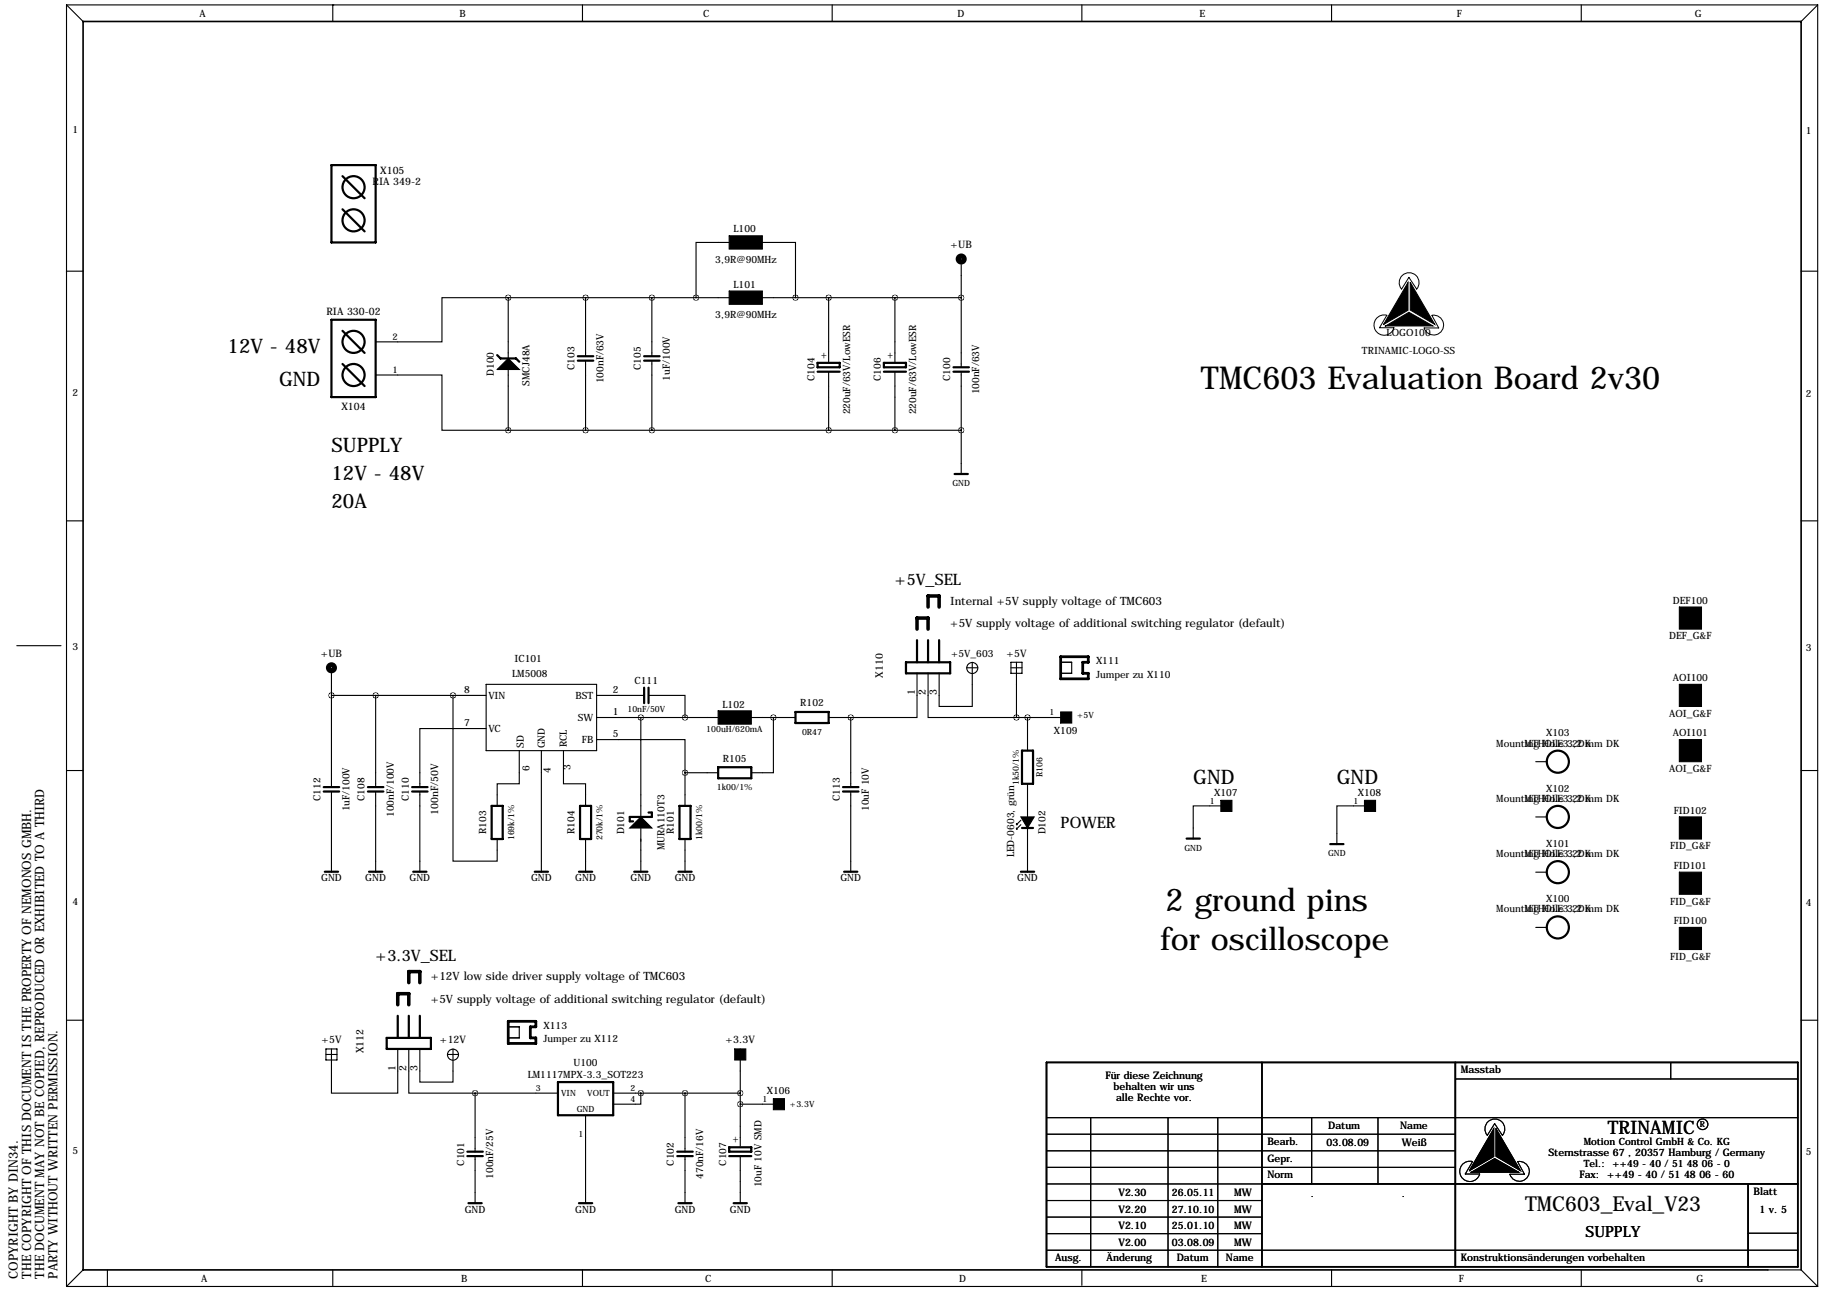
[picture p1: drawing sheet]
<svg xmlns="http://www.w3.org/2000/svg" width="419mm" height="297mm" viewBox="0 0 419 297" stroke-linecap="round" stroke-linejoin="round" font-family="sans-serif">
<g fill="none" stroke="#000" stroke-width=".25">
<path d="M15.3 1.1h402.6M15.3 1.1v294.7M15.3 1.1l3.8 3.8M76.5 1.1v3.8M133.9 1.1v3.8M191.3 1.1v3.8M248.7 1.1v3.8M306.1 1.1v3.8M363.5 1.1v3.8M417.9 1.1l-3.8 3.8M417.9 1.1v294.7M78.7 38h5.1"/>
<path d="M167.6 55.7h-7.6v12.7M175.3 55.7h7.6v12.7M15.3 62.3h3.8M116.8 68.4h-15.2v10.2h-15.2M116.8 68.4v14.3M116.8 68.4h50.8M134.6 68.4v13.5M149.9 68.4v13.5M175.3 68.4h45.7M190.5 68.4v14.8M205.7 68.4v14.8M221 60.8v23.6"/>
<path d="M414.1 62.3h3.8M86.4 86.2h15.2v12.7h15.2M116.8 84.7v14.2M116.8 98.9h104.2M134.6 82.9v16M149.9 82.9v16M190.5 85.5v13.4M205.7 85.5v13.4M221 85.5v23.6M15.3 119.7h3.8M414.1 119.7h3.8M3.9 148.4h10.1"/>
<path d="M76.2 159.9h35.6M76.2 154.8v26.2M86.4 159.9v21.1M104.1 159.9v38.1h10.2v-5.1M111.8 157.3h25.4v15.3h-25.4zM137.2 159.9h10.9M149.1 159.9h8.4v5.1M210.8 154.8v10.2h-15.2M213.4 154.8v10.2h20.3M222.2 153.5h2.6M223.5 152.3v10.1h-7.6v-7.6M232.4 152.3h2.5v2.5h-2.5z"/>
<path d="M232.4 153.5h2.5M233.7 152.3v12.7M243.8 152.3h2.6v2.5h-2.6M388.6 159.9h2.6M388.6 142.1h2.6M15.3 177.2h3.8M111.8 167.5h-15.3v13.5M119.4 172.6v7.6h-5.1v5.1M124.5 172.6v27.9M129.5 172.6v7.6h5.1v5.1M137.2 170h20.3v7.7M137.2 165h27.9"/>
<path d="M147.3 165v35.5M157.5 177.7v7.6M157.5 177.7h7.6M172.7 165h10.2M177.8 165v12.7h-5.1M190.5 165h5.1M195.6 165v16M233.7 165h10.1M236.2 165v7.6M353.1 175.1h2.5M388.6 172.6h2.6M414.1 177.2h3.8"/>
<path d="M76.2 182v18.5M86.4 182v18.5M96.5 182v18.5M134.6 192.9v7.6M157.5 192.9v7.6M195.6 182v18.5M233.7 189.3v.3M233.7 190.4v.2M233.7 189.6h.2M233.7 190.6h.2M234.7 189.6l-1 1M234.7 188.6l-1 1"/>
<path d="M236.2 180.2v7.6M236.2 190.4v10.1M280.7 185.3h-6.4v7.6M313.7 185.3h-6.4v8.9M353.1 187.8h2.5M388.6 190.4h2.6M353.1 213.2h2.5M353.1 200.5h2.5M388.6 215.8h2.6M388.6 203.1h2.6M15.3 234.6h3.8M116.8 236.1h2.6v2.5h-2.6"/>
<path d="M414.1 234.6h3.8M74.9 241.2h2.6v2.5h-2.6zM74.9 242.4h2.6M76.2 241.2v10.1h15.2v-10.1M94 241.2v10.1h15.2M96.5 241.2v7.6h7.6v-7.6M102.9 242.4h2.5M109.2 251.3h19.1M109.2 251.3v13.5M134.6 256.4v20.3M141 251.3h29.2M147.3 251.3v2.6h-6.3"/>
<path d="M157.5 251.3v13.5M170.2 253.9h7.6M170.2 241.2v22.3M240.6 257h172.7M250.7 257v34.2M268.5 257v34.2M280 257v34.2M301.5 257v15.2M316.8 257v15.2M334.6 248.1h78.7M384.1 244.3v3.8M109.2 265.8v10.9"/>
<path d="M157.5 265.8v10.9M170.2 265.8v10.9M240.6 260.8h94M240.6 264.6h94M240.6 268.4h94M240.6 272.2h49.5M240.6 276h49.5M240.6 279.8h49.5M15.3 295.8h402.6M19.1 292l-3.8 3.8M24.7 292v3.8M76.5 292v3.8"/>
<path d="M133.9 292v3.8M191.3 292v3.8M240.6 283.6h49.5M240.6 287.4h172.7M248.7 292v3.5M306.1 292v3.8M363.5 292v3.8M401.9 283.5h11.4M406.4 292h7.7l3.8 3.8"/>
<circle cx="223.5" cy="153.6" r="1.27"/>
<circle cx="104.1" cy="242.5" r="1.27"/>
<circle cx="391.4" cy="258.5" r="1.22"/>
</g>
<path d="M240.6 244.3h172.7v46.9h-172.7zM290.1 244.3v46.9M334.6 244.3v46.9M290.1 272.2h123.2M401.9 272.2v19M406.5 292h-387.4v-287.1h395v287.1" fill="none" stroke="#000" stroke-width=".38"/>
<path d="M213.4 139.6v-2.6h2.5v2.6M210.8 144.6v-2.5h2.6v2.5M91.4 231v-2.5h2.6v2.5M94 225.9v-2.5h2.5v2.5" fill="none" stroke="#000" stroke-width=".81"/>
<g fill="none" stroke="#000" stroke-width=".51">
<path d="M76.2 38h10.2v17.7h-10.2zM78.7 40.5l5.1 5.1M78.7 48.1l5.1 5.1M76.2 73.5h10.2v17.8h-10.2zM78.7 76.1l5.1 5M78.7 83.7l5.1 5.1M114.3 81.6l.8 .8h3.5l.8 .8M132.8 82.9h3.6M132.8 81.9h3.6M148.1 82.9h3.5M148.1 81.9h3.5M188 85.5h5"/>
<path d="M188 83.4h5v1h-5zM203.2 85.5h5.1M203.2 83.4h5.1v1h-5.1zM219.2 85.5h3.6M219.2 84.4h3.6M219.5 109h3M148.1 158.1v3.6M149.1 158.1v3.6M208.3 152.3h10.1v2.5h-10.1zM210.8 147.2v5.1M213.4 147.2v5.1M215.9 147.2v5.1"/>
<path d="M165.1 176.4h7.6v2.5h-7.6zM182.9 163.7h7.6v2.5h-7.6zM234.9 172.6h2.6v7.6h-2.6zM74.4 182h3.6M74.4 181h3.6M84.6 182h3.5M84.6 181h3.5M94.7 182h3.6M94.7 181h3.6M113 185.3h2.6v7.6h-2.6zM133.3 185.3h2.6v7.6h-2.6zM149.1 186.8h.8v1h-5.1v1h.7"/>
<path d="M156.2 185.3h2.5v7.6h-2.5zM193.8 182h3.6M193.8 181h3.6M234.9 190.4h2.6M272.8 192.8h3M305.8 194.1h3.1M74.7 200.4h3M84.8 200.4h3.1M95 200.4h3M122.9 200.4h3.1M133.1 200.4h3M145.8 200.4h3"/>
<path d="M156 200.4h3M194.1 200.4h3M234.7 200.4h3M88.9 238.6h10.2v2.6h-10.2zM91.4 233.5v5.1M94 233.5v5.1M96.5 233.5v5.1M128.3 248.8h12.7v7.6h-12.7zM107.4 265.8h3.6M107.4 264.8h3.6M107.7 276.6h3M133.1 276.6h3"/>
<path d="M155.7 265.8h3.6M155.7 264.8h3.6M156 276.6h3M167.6 265.8h5.1M167.6 263.8h5.1v1h-5.1zM168.7 276.6h3"/>
<circle cx="81.3" cy="43" r="2.54"/>
<circle cx="81.3" cy="50.7" r="2.54"/>
<circle cx="81.3" cy="78.6" r="2.54"/>
<circle cx="81.3" cy="86.2" r="2.54"/>
<circle cx="358.1" cy="175.1" r="2.54"/>
<circle cx="358.1" cy="187.8" r="2.54"/>
<circle cx="358.1" cy="213.2" r="2.54"/>
<circle cx="358.1" cy="200.5" r="2.54"/>
</g>
<g fill="#000" stroke="#000" stroke-width=".25">
<path d="M167.6 54.2h7.7v3.1h-7.7zM167.6 66.9h7.7v3.1h-7.7zM114.3 84.9l2.5-2.5 2.6 2.5zM386.1 139.6h5.1v5h-5.1zM386.1 157.3h5.1v5.1h-5.1zM165.1 163.4h7.6v3.1h-7.6zM243.8 163.7h2.6v2.5h-2.6zM386.1 170h5.1v5.1h-5.1zM147.3 187.8l2.6 2.6h-5.1zM234.7 187.8h3l-1.5 2.6zM280.7 184h2.5v2.5h-2.5zM313.7 184h2.5v2.5h-2.5z"/>
<path d="M386.1 187.8h5.1v5.1h-5.1zM386.1 213.2h5.1v5.1h-5.1zM386.1 200.5h5.1v5.1h-5.1zM168.9 241.2h2.5v2.5h-2.5zM177.8 252.6h2.5v2.5h-2.5z"/>
</g>
<path d="M323.7 64.9v6.4l-5.6 3.3zM318.5 74.9l5.4-3.1 5.5 3.1zM324.2 64.9l5.6 9.7-5.6-3.3zM343.9 259.5l5.7 9.6-5.7-3.3zM343.4 259.5v6.4l-5.6 3.2zM338.2 269.5l5.4-3.1 5.5 3.1z" fill="#000" stroke="#000" stroke-width=".23"/>
<path d="M318.8 72.5a2.34 2.34 0 0 0-2.8 1.6 2.34 2.34 0 0 0 1.6 2.9 2.34 2.34 0 0 0 2.9-1.7h-3.4l1.7-2.8M325.7 66.5l-1.8-2.7-1.7 2.7a2.29 2.29 0 0 1 .2-3.2 2.29 2.29 0 0 1 3.1 0 2.29 2.29 0 0 1 .2 3.2M329.2 72.5a2.29 2.29 0 0 1 2.6 1.8 2.29 2.29 0 0 1-1.6 2.7 2.29 2.29 0 0 1-2.8-1.6h3.4zM301.6 275.1h.1M322.5 275.1h.1M338.5 267.1l-1.6 2.8h3.3M338.6 267.1a2.34 2.34 0 0 0-2.9 1.6 2.34 2.34 0 0 0 1.6 2.9 2.34 2.34 0 0 0 2.9-1.7M341.9 261a2.29 2.29 0 0 1 .2-3.1 2.29 2.29 0 0 1 3.1 0 2.29 2.29 0 0 1 .2 3.1M341.9 261l1.7-2.7 1.8 2.7M348.9 267a2.29 2.29 0 0 1 2.6 1.8 2.29 2.29 0 0 1-1.6 2.7 2.29 2.29 0 0 1-2.8-1.5h3.4l-1.6-2.9" fill="none" stroke="#000" stroke-width=".23"/>
<path d="M243.8 151h6.4v1.3h-1.3v2.5h1.3v1.3h-6.4zM116.8 234.8h6.4v1.3h-1.3v2.5h1.3v1.3h-6.4z" fill="none" stroke="#000" stroke-width=".63"/>
<g fill="none" stroke="#000" stroke-width="1">
<circle cx="221" cy="59.5" r=".76"/>
<circle cx="221" cy="59.5" r=".36"/>
<circle cx="76.2" cy="153.5" r=".36"/>
<circle cx="76.2" cy="153.5" r=".76"/>
</g>
<path d="M147.3 251.3a.05 .05 0 0 0 .1 0 .05 .05 0 0 0-.1 0zM157.4 251.3a.05 .05 0 0 0 .1 0 .05 .05 0 0 0-.1 0zM170.1 253.9a.05 .05 0 0 0 .1 0 .05 .05 0 0 0-.1 0zM116.8 68.4a.05 .05 0 0 0 .1 0 .05 .05 0 0 0-.1 0zM134.6 68.4a.05 .05 0 0 0 .1 0 .05 .05 0 0 0-.1 0zM149.8 68.4a.05 .05 0 0 0 .1 0 .05 .05 0 0 0-.1 0zM160 68.4a.05 .05 0 0 0 .1 0 .05 .05 0 0 0-.1 0zM182.8 68.4a.05 .05 0 0 0 .1 0 .05 .05 0 0 0-.1 0zM205.7 68.4a.05 .05 0 0 0 .1 0 .05 .05 0 0 0-.1 0zM220.9 98.9a.05 .05 0 0 0 .1 0 .05 .05 0 0 0-.1 0zM116.8 98.9a.05 .05 0 0 0 .1 0 .05 .05 0 0 0-.1 0zM134.6 98.9a.05 .05 0 0 0 .1 0 .05 .05 0 0 0-.1 0zM149.8 98.9a.05 .05 0 0 0 .1 0 .05 .05 0 0 0-.1 0zM205.7 98.9a.05 .05 0 0 0 .1 0 .05 .05 0 0 0-.1 0zM157.4 165a.05 .05 0 0 0 .1 0 .05 .05 0 0 0-.1 0zM147.3 165a.05 .05 0 0 0 .1 0 .05 .05 0 0 0-.1 0zM104.1 159.9a.05 .05 0 0 0 .1 0 .05 .05 0 0 0-.1 0zM86.3 159.9a.05 .05 0 0 0 .1 0 .05 .05 0 0 0-.1 0zM236.2 165a.05 .05 0 0 0 .1 0 .05 .05 0 0 0-.1 0zM220.9 68.4a.05 .05 0 0 0 .1 0 .05 .05 0 0 0-.1 0zM233.6 165a.05 .05 0 0 0 .1 0 .05 .05 0 0 0-.1 0zM170.1 251.3a.05 .05 0 0 0 .1 0 .05 .05 0 0 0-.1 0zM157.4 177.7a.05 .05 0 0 0 .1 0 .05 .05 0 0 0-.1 0zM195.5 165a.05 .05 0 0 0 .1 0 .05 .05 0 0 0-.1 0zM109.2 251.3a.05 .05 0 0 0 .1 0 .05 .05 0 0 0-.1 0z" fill="#000" stroke="#000" stroke-width="1.3"/>
<g font-size="7.3">
<text x="276.1" y="89.5">TMC603 Evaluation Board 2v30</text>
<text x="268" y="209.4">2 ground pins</text>
<text x="266.7" y="218.3">for oscilloscope</text>
</g>
<text font-size="4.7" x="350.6" y="278.4">TMC603_Eval_V23</text>
<g font-size="4.6">
<text x="52.3" y="81.1">12V - 48V</text>
<text x="64.2" y="88.8">GND</text>
<text x="76.2" y="104">SUPPLY</text>
<text x="76.2" y="110.3">12V - 48V</text>
<text x="76.2" y="116.7">20A</text>
<text x="274.3" y="180.2">GND</text>
<text x="307.3" y="180.2">GND</text>
</g>
<text font-size="4.3" x="369.6" y="260.7">TRINAMIC</text>
<g font-size="3.6">
<text x="205.7" y="134.5">+5V_SEL</text>
<text x="243.8" y="190.4">POWER</text>
<text x="86.4" y="220.8">+3.3V_SEL</text>
<text x="364.5" y="284.3">SUPPLY</text>
</g>
<g font-size="3">
<text x="4.1" y="294" transform="rotate(-90 4.1 294)">COPYRIGHT BY DIN34.</text>
<text x="7.1" y="294" transform="rotate(-90 7.1 294)">THE COPYRIGHT OF THIS DOCUMENT IS THE PROPERTY OF NEMONOS GMBH.</text>
<text x="10.2" y="294" transform="rotate(-90 10.2 294)">THE DOCUMENT MAY NOT BE COPIED, REPRODUCED OR EXHIBITED TO A THIRD</text>
<text x="13.2" y="294" transform="rotate(-90 13.2 294)">PARTY WITHOUT WRITTEN PERMISSION.</text>
</g>
<g font-size="2.6">
<text x="218.4" y="139.1">Internal +5V supply voltage of TMC603</text>
<text x="218.4" y="144.1">+5V supply voltage of additional switching regulator (default)</text>
<text x="99.1" y="225.4">+12V low side driver supply voltage of TMC603</text>
<text x="99.1" y="230.5">+5V supply voltage of additional switching regulator (default)</text>
</g>
<g font-size="2.4">
<text x="87.4" y="39.9">X105</text>
<text x="85.7" y="42.5">RIA 349-2</text>
<text x="218.5" y="57">+UB</text>
<text x="75" y="72.5">RIA 330-02</text>
<text x="78.5" y="94.2">X104</text>
<text x="73.8" y="151">+UB</text>
<text x="202.9" y="155.8" transform="rotate(-90 202.9 155.8)">X110</text>
<text x="231.4" y="151">+5V</text>
<text x="210.3" y="159.9" transform="rotate(-90 210.3 159.9)">1</text>
<text x="212.9" y="159.9" transform="rotate(-90 212.9 159.9)">2</text>
<text x="215.4" y="159.9" transform="rotate(-90 215.4 159.9)">3</text>
<text x="100.7" y="187.4" transform="rotate(-90 100.7 187.4)">100nF/50V</text>
<text x="73.9" y="239.9">+5V</text>
<text x="101.2" y="239.9">+12V</text>
<text x="166.8" y="239.9">+3.3V</text>
<text x="83.6" y="242.2" transform="rotate(-90 83.6 242.2)">X112</text>
<text x="90.9" y="246.2" transform="rotate(-90 90.9 246.2)">1</text>
<text x="93.5" y="246.2" transform="rotate(-90 93.5 246.2)">2</text>
<text x="96" y="246.2" transform="rotate(-90 96 246.2)">3</text>
<text x="254.1" y="248.1">Für diese Zeichnung</text>
<text x="256" y="250.6">behalten wir uns</text>
<text x="335.8" y="246.8">Masstab</text>
<text x="256.6" y="253.1">alle Rechte vor.</text>
<text x="291.4" y="263.3">Bearb.</text>
<text x="305" y="263.6">03.08.09</text>
<text x="305.4" y="259.5">Datum</text>
<text x="321.9" y="259.5">Name</text>
<text x="322.3" y="263.6">Weiß</text>
<text x="291.4" y="267.1">Gepr.</text>
<text x="356" y="265.8">Sternstrasse 67 , 20357 Hamburg / Germany</text>
<text x="257.2" y="275">V2.30</text>
<text x="269.4" y="275">26.05.11</text>
<text x="283.7" y="275">MW</text>
<text x="291.4" y="270.9">Norm</text>
<text x="363.1" y="270.9">Fax: ++49 - 40 / 51 48 06 - 60</text>
<text x="403.1" y="274.7">Blatt</text>
<text x="257.2" y="278.8">V2.20</text>
<text x="269.4" y="278.8">27.10.10</text>
<text x="283.7" y="278.8">MW</text>
<text x="404.5" y="278.8">1 v. 5</text>
<text x="257.2" y="286.4">V2.00</text>
<text x="257.2" y="282.6">V2.10</text>
<text x="269.4" y="286.4">03.08.09</text>
<text x="269.4" y="282.6">25.01.10</text>
<text x="283.7" y="286.4">MW</text>
<text x="283.7" y="282.6">MW</text>
<text x="242.5" y="290">Ausg.</text>
<text x="254.4" y="290">Änderung</text>
<text x="270.6" y="290">Datum</text>
<text x="281.8" y="290">Name</text>
<text x="335.8" y="290">Konstruktionsänderungen vorbehalten</text>
</g>
<g font-size="2.3">
<text x="45.9" y="3.8">A</text>
<text x="105.6" y="3.8">B</text>
<text x="161.7" y="3.8">C</text>
<text x="220.1" y="3.8">D</text>
<text x="275.7" y="3.8">E</text>
<text x="334.9" y="3.8">F</text>
<text x="389.6" y="3.8">G</text>
<text x="16.7" y="30.6">1</text>
<text x="415.1" y="30.8">1</text>
<text x="168.6" y="53.5">L100</text>
<text x="164.5" y="60.5">3,9R@90MHz</text>
<text x="168.6" y="66.2">L101</text>
<text x="164.5" y="73.2">3,9R@90MHz</text>
<text x="318.8" y="77.3">LOGO100</text>
<text x="190" y="82.5" transform="rotate(-90 190 82.5)">+</text>
<text x="205.3" y="82.5" transform="rotate(-90 205.3 82.5)">+</text>
<text x="313.1" y="81.5">TRINAMIC-LOGO-SS</text>
<text x="113.5" y="86.4" transform="rotate(-90 113.5 86.4)">D100</text>
<text x="121.8" y="88.7" transform="rotate(-90 121.8 88.7)">SMCJ48A</text>
<text x="132.1" y="85.1" transform="rotate(-90 132.1 85.1)">C103</text>
<text x="138.8" y="88.1" transform="rotate(-90 138.8 88.1)">100nF/63V</text>
<text x="147.3" y="85.1" transform="rotate(-90 147.3 85.1)">C105</text>
<text x="154" y="87.5" transform="rotate(-90 154 87.5)">1uF/100V</text>
<text x="187.2" y="87.6" transform="rotate(-90 187.2 87.6)">C104</text>
<text x="202.5" y="87.6" transform="rotate(-90 202.5 87.6)">C106</text>
<text x="218.4" y="87.6" transform="rotate(-90 218.4 87.6)">C100</text>
<text x="16.7" y="91">2</text>
<text x="195.4" y="95.3" transform="rotate(-90 195.4 95.3)">220uF/63V/LowESR</text>
<text x="210.7" y="95.3" transform="rotate(-90 210.7 95.3)">220uF/63V/LowESR</text>
<text x="225.1" y="90.7" transform="rotate(-90 225.1 90.7)">100nF/63V</text>
<text x="415.1" y="91.2">2</text>
<text x="384.6" y="138.8">DEF100</text>
<text x="16.7" y="149.5">3</text>
<text x="383.7" y="147">DEF_G&amp;F</text>
<text x="415.1" y="149.7">3</text>
<text x="117.7" y="155.8">LM5008</text>
<text x="118.3" y="152.1">IC101</text>
<text x="218.6" y="151">+5V_603</text>
<text x="252" y="152.8">X111</text>
<text x="252" y="155.8">Jumper zu X110</text>
<text x="106.7" y="159.4">8</text>
<text x="112.3" y="160.7">VIN</text>
<text x="132.3" y="160.7">BST</text>
<text x="140.9" y="159.4">2</text>
<text x="145.9" y="157.3">C111</text>
<text x="384.6" y="156.6">AOI100</text>
<text x="106.7" y="167">7</text>
<text x="132.8" y="165.8">SW</text>
<text x="140.9" y="164.5">1</text>
<text x="166.1" y="162.7">L102</text>
<text x="184" y="162.4">R102</text>
<text x="383.7" y="164.8">AOI_G&amp;F</text>
<text x="112.3" y="168.3">VC</text>
<text x="120.4" y="172" transform="rotate(-90 120.4 172)">SD</text>
<text x="125.3" y="172.1" transform="rotate(-90 125.3 172.1)">GND</text>
<text x="130.3" y="171.8" transform="rotate(-90 130.3 171.8)">RCL</text>
<text x="133.8" y="170.8">FB</text>
<text x="140.9" y="169.5">5</text>
<text x="242.3" y="168.9">X109</text>
<text x="344" y="171.7">Mounting Hole 3,2 mm DK</text>
<text x="350.5" y="171.7">MTHOLE3.2DK</text>
<text x="355.4" y="169.3">X103</text>
<text x="384.6" y="169.3">AOI101</text>
<text x="121.8" y="177.2" transform="rotate(-90 121.8 177.2)">6</text>
<text x="126.6" y="177.7" transform="rotate(-90 126.6 177.7)">4</text>
<text x="131.2" y="176.9" transform="rotate(-90 131.2 176.9)">3</text>
<text x="166.2" y="175.1">R105</text>
<text x="383.7" y="177.5">AOI_G&amp;F</text>
<text x="73.7" y="184.2" transform="rotate(-90 73.7 184.2)">C112</text>
<text x="83.8" y="184.2" transform="rotate(-90 83.8 184.2)">C108</text>
<text x="94" y="184.2" transform="rotate(-90 94 184.2)">C110</text>
<text x="193" y="184.2" transform="rotate(-90 193 184.2)">C113</text>
<text x="279.1" y="183">X107</text>
<text x="312.2" y="183">X108</text>
<text x="344" y="184.4">Mounting Hole 3,2 mm DK</text>
<text x="350.5" y="184.4">MTHOLE3.2DK</text>
<text x="355.4" y="182">X102</text>
<text x="80.4" y="186.5" transform="rotate(-90 80.4 186.5)">1uF/100V</text>
<text x="90.5" y="187.9" transform="rotate(-90 90.5 187.9)">100nF/100V</text>
<text x="111.8" y="191.8" transform="rotate(-90 111.8 191.8)">R103</text>
<text x="132.1" y="191.8" transform="rotate(-90 132.1 191.8)">R104</text>
<text x="143.5" y="191.9" transform="rotate(-90 143.5 191.9)">D101</text>
<text x="154.9" y="191.8" transform="rotate(-90 154.9 191.8)">R101</text>
<text x="199.7" y="186.5" transform="rotate(-90 199.7 186.5)">10uF 10V</text>
<text x="240.4" y="191.9" transform="rotate(-90 240.4 191.9)">D102</text>
<text x="384.8" y="187.1">FID102</text>
<text x="152.7" y="195.5" transform="rotate(-90 152.7 195.5)">MURA110T3</text>
<text x="233.2" y="197.1" transform="rotate(-90 233.2 197.1)">LED-0603, grün</text>
<text x="344" y="197.1">Mounting Hole 3,2 mm DK</text>
<text x="350.5" y="197.1">MTHOLE3.2DK</text>
<text x="355.4" y="194.7">X101</text>
<text x="383.9" y="195.3">FID_G&amp;F</text>
<text x="73.8" y="202.6">GND</text>
<text x="84" y="202.6">GND</text>
<text x="94.1" y="202.6">GND</text>
<text x="122.1" y="202.6">GND</text>
<text x="132.2" y="202.6">GND</text>
<text x="144.9" y="202.6">GND</text>
<text x="155.1" y="202.6">GND</text>
<text x="193.2" y="202.6">GND</text>
<text x="233.8" y="202.6">GND</text>
<text x="384.8" y="199.8">FID101</text>
<text x="16.7" y="208">4</text>
<text x="344" y="209.8">Mounting Hole 3,2 mm DK</text>
<text x="350.5" y="209.8">MTHOLE3.2DK</text>
<text x="355.4" y="207.4">X100</text>
<text x="383.9" y="208">FID_G&amp;F</text>
<text x="415.1" y="208.2">4</text>
<text x="384.8" y="212.5">FID100</text>
<text x="383.9" y="220.7">FID_G&amp;F</text>
<text x="125" y="236.6">X113</text>
<text x="125" y="239.6">Jumper zu X112</text>
<text x="131.9" y="245">U100</text>
<text x="121.3" y="247.9">LM1117MPX-3.3_SOT223</text>
<text x="176.3" y="251.6">X106</text>
<text x="169.7" y="262.8" transform="rotate(-90 169.7 262.8)">+</text>
<text x="364.1" y="263.3">Motion Control GmbH &amp; Co. KG</text>
<text x="16.7" y="265.3">5</text>
<text x="106.7" y="268" transform="rotate(-90 106.7 268)">C101</text>
<text x="154.9" y="268" transform="rotate(-90 154.9 268)">C102</text>
<text x="166.9" y="268" transform="rotate(-90 166.9 268)">C107</text>
<text x="364.1" y="268.3">Tel.: ++49 - 40 / 51 48 06 - 0</text>
<text x="415.1" y="265.5">5</text>
<text x="113.4" y="271" transform="rotate(-90 113.4 271)">100nF/25V</text>
<text x="161.6" y="271" transform="rotate(-90 161.6 271)">470nF/16V</text>
<text x="175.1" y="273" transform="rotate(-90 175.1 273)">10uF 10V SMD</text>
<text x="106.8" y="278.8">GND</text>
<text x="132.2" y="278.8">GND</text>
<text x="155.1" y="278.8">GND</text>
<text x="167.8" y="278.8">GND</text>
<text x="46.3" y="294.8">A</text>
<text x="106" y="294.8">B</text>
<text x="162.1" y="294.8">C</text>
<text x="220.5" y="294.8">D</text>
<text x="276.2" y="294.8">E</text>
<text x="335.3" y="294.8">F</text>
<text x="390" y="294.8">G</text>
</g>
<g font-size="2.1">
<text x="90.2" y="78.1">2</text>
<text x="90.2" y="85.7">1</text>
</g>
<g font-size="2">
<text x="218.9" y="111.7">GND</text>
<text x="144.2" y="163.8">10nF/50V</text>
<text x="241.3" y="164.5">1</text>
<text x="247.6" y="165">+5V</text>
<text x="162.4" y="168.3">100uH/620mA</text>
<text x="184.4" y="168.9">0R47</text>
<text x="239.6" y="178.7" transform="rotate(-90 239.6 178.7)">R106</text>
<text x="164.8" y="181.6">1k00/1%</text>
<text x="234.2" y="180.5" transform="rotate(-90 234.2 180.5)">1k50/1%</text>
<text x="278.1" y="184.8">1</text>
<text x="311.1" y="184.8">1</text>
<text x="118.2" y="193.2" transform="rotate(-90 118.2 193.2)">169k/1%</text>
<text x="138.5" y="193.2" transform="rotate(-90 138.5 193.2)">270k/1%</text>
<text x="161.4" y="193.2" transform="rotate(-90 161.4 193.2)">1k00/1%</text>
<text x="272.3" y="195.5">GND</text>
<text x="305.3" y="196.8">GND</text>
<text x="123.2" y="250.8">3</text>
<text x="144.9" y="250.8">2</text>
<text x="129" y="252">VIN</text>
<text x="132.6" y="255.6">GND</text>
<text x="135" y="252">VOUT</text>
<text x="144.9" y="253.4">4</text>
<text x="175.3" y="253.4">1</text>
<text x="181.6" y="254.6">+3.3V</text>
<text x="133" y="261.5">1</text>
</g>
<text font-size="1.9" x="390.8" y="259.1">R</text>
</svg>
